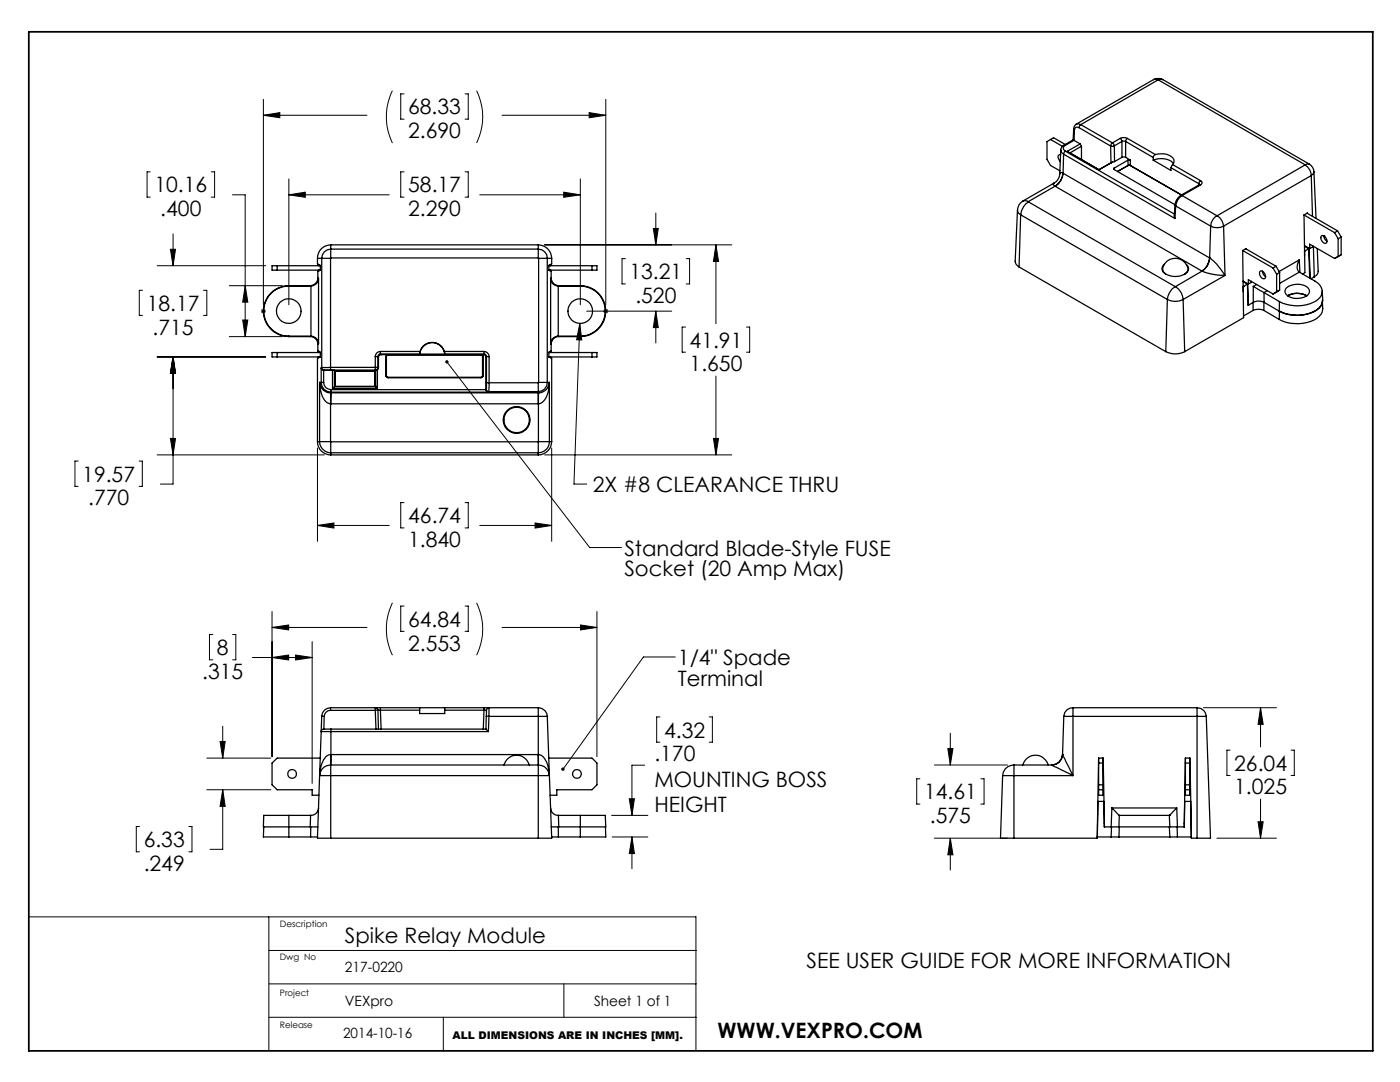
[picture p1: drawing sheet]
<svg xmlns="http://www.w3.org/2000/svg" width="279mm" height="216mm" viewBox="0 0 279 216" stroke-linecap="round" stroke-linejoin="round" font-family="sans-serif">
<g fill="none" stroke="#000" stroke-width=".2">
<path d="M52.6 19.8v41M78.3 18.1a12 12 0 0 0 0 10.4M80.6 18.7h-.6v5.1h.6M92.8 18.7h.7v5.1h-.7M95.1 18.1a11.7 11.7 0 0 1 0 10.4M120.9 19.8v41M30 34.3h-.6v5h.6M42.2 34.3h.6v5h-.6M46.4 38.9h2.5v28.3M52.6 23l3.2-.5v1zM52.6 23h20.6M57.6 38.9l3.3-.6v1.1z"/>
<path d="M57.6 35.7v25.1M57.6 38.9h20.1M80.6 34.3h-.6v5h.6M92.8 34.3h.7v5h-.7M95.7 38.9h20.1M100.2 23h20.7M112.5 38.3l3.3 .6-3.3 .5zM115.8 35.7v25.1M117.6 22.5l3.3 .5-3.3 .5zM28.4 57.9h-.6v5h.6M31.4 53h21.6M34 49.7h1l-.5 3.3z"/>
<path d="M34.5 46.7v6.3M40.6 57.9h.7v5h-.7M45.8 57h10.6M48.9 57l.6 3.3h-1.1zM108.7 48.9h37.3M124.8 51.6h-.7v5.1h.7M130.4 45.6h1l-.5 3.3zM130.9 42.5v6.4M136.9 51.6h.7v5.1h-.7M142.9 48.9v15.7M142.9 48.9l.5 3.3h-1zM31.4 71.2h21.6"/>
<path d="M34.5 71.2l.5 3.3h-1zM34.5 71.2v25.4h-2.5M45.8 67.2h10.6M48.4 63.9h1.1l-.6 3.3zM52.1 62.1h1M52.2 61.7l.7 .7M52.6 61.6v1M52.9 61.7l-.7 .7M89.2 72.2l28.5 37.1h6.3M115.7 64.5l-1.2 32.1h2.6M115.7 64.5l.4 3.3h-1zM117.1 62.1h17"/>
<path d="M120.5 61.7l.7 .7M120.9 61.6v1M121.2 61.7l-.7 .7M130.9 62.1v6.3M130.9 62.1l.5 3.3h-1zM136.8 65.3h-.7v5h.7M142.9 75v15.8M149 65.3h.6v5h-.6M15.6 92h-.6v5h.6M27.8 92h.6v5h-.6M31.4 90.8h33.3M34 87.5h1l-.5 3.3z"/>
<path d="M63.4 89.4v18.6M108.7 90.8h37.3M110.1 89.4v18.6M142.4 87.5h1l-.5 3.3zM63.4 104.8h14.3M63.4 104.8l3.2-.4v1zM80.6 100.3h-.6v5h.6M92.8 100.3h.7v5h-.7M95.7 104.8h14.4M106.8 104.4l3.3 .4-3.3 .6zM42.5 126.6h-.7v5.1h.7M46.4 126.6h.7v5.1h-.7"/>
<path d="M50.4 131.2h11.9M54.3 125.2l3.3-.5v1zM54.3 131.2l3.3-.5v1zM54.3 122v29M54.3 125.2h18.9M59 130.7l3.3 .5-3.3 .5zM62.3 128v28.3M78.3 120.3a12 12 0 0 0 0 10.4M80.6 120.9h-.6v5.1h.6M92.8 120.9h.7v5.1h-.7M95.1 120.3a11.7 11.7 0 0 1 0 10.4M100.2 125.2h18.9"/>
<path d="M115.9 124.7l3.2 .5-3.2 .5zM119.1 122v29M134.8 131.1h-6.4l-16 22.4M41.3 151.3h12.7M41.3 157.6h12.7M43.9 148h1l-.5 3.3zM44.4 157.6v11.9h-2.5M44.4 144.9v6.4M44.4 157.6l.5 3.3h-1zM125.6 159.4h1l-.5 3.3zM128.7 152.7h-2.6v10M131.7 143.1h-.6v5h.6"/>
<path d="M141.5 143.1h.7v5h-.7M183.6 155.4h-.6v5h.6M186.5 152.6h14.6M189.2 149.4h1l-.5 3.2zM189.7 146.3v6.3M195.8 155.4h.6v5h-.6M240.2 141.2h14.5M245.5 149.7h-.6v5h.6M251.6 141.2v7.8M251.6 159.5v7.8M251.6 141.2l.5 3.3h-1zM257.7 149.7h.6v5h-.6"/>
<path d="M27.8 164.9h-.6v5.1h.6M37.7 164.9h.6v5.1h-.6M122.1 162.7h7.2M122.2 167h7.1M126.1 167v6.4M126.1 167l.5 3.3h-1zM186.5 167.3h14.6M189.7 167.3v6.3M189.7 167.3l.5 3.3h-1zM242.9 167.3h11.8M251.1 164h1l-.5 3.3zM5.8 183h133.1v26.7"/>
<path d="M53.7 196.3h85.2M53.7 189.7h85.2M53.7 183v26.7M112.5 196.3v6.7M53.7 203h85.2M88.5 203v6.7"/>
</g>
<path d="M5.8 6.3h268.2v203.4h-268.2z" fill="none" stroke="#000" stroke-width=".35"/>
<g fill="#000">
<path d="M52.6 23l3.2-.5v1zM117.6 22.5l3.3 .5-3.3 .5z"/>
<path d="M112 153.3l.1 .4 .3-.2-.3 .2a.34 .34 0 0 0 .5-.1 .34 .34 0 0 0-.1-.4 .34 .34 0 0 0-.5 .1zM89 71.9a.34 .34 0 0 0 0 .6 .34 .34 0 0 0 .5-.2 .34 .34 0 0 0-.5-.4l.2 .3z"/>
<path d="M125.6 159.4h1l-.5 3.3zM126.1 167l.5 3.3h-1zM115.9 124.7l3.2 .5-3.2 .5zM54.3 125.2l3.3-.5v1zM43.9 148h1l-.5 3.3zM44.4 157.6l.5 3.3h-1zM54.3 131.2l3.3-.5v1zM59 130.7l3.3 .5-3.3 .5zM63.4 104.8l3.2-.4v1zM106.8 104.4l3.3 .4-3.3 .6zM130.9 62.1l.5 3.3h-1zM130.4 45.6h1l-.5 3.3zM142.9 48.9l.5 3.3h-1zM142.4 87.5h1l-.5 3.3zM112.5 38.3l3.3 .6-3.3 .5zM57.6 38.9l3.3-.6v1.1zM34 49.7h1l-.5 3.3zM34.5 71.2l.5 3.3h-1zM34.5 71.2l.5 3.3h-1zM34 87.5h1l-.5 3.3zM115.7 64.5l-.6 3.3h1zM48.9 57l.6 3.3h-1.1zM48.4 63.9h1.1l-.6 3.3zM189.2 149.4h1l-.5 3.2zM189.7 167.3l.5 3.3h-1zM251.6 141.2l.5 3.3h-1zM251.1 164h1l-.5 3.3z"/>
</g>
<g fill="none" stroke="#000" stroke-width=".25">
<path d="M230.2 15.9l.5-.1 .4 .1M231.1 15.9h.1M231.1 15.9l-15.4 9M231.2 15.9l29.3 17M232.1 15.9l-.5-.1-.4 .1M209.7 27.8l.6-.3 2.3 1.3M209.7 27.8l-.7 .5v3.5l.7 1.2 1.8 1.1M209.7 27.8l2.4 1.4M210.4 36.5l-6.2 3.6a2.13 2.13 0 0 0-1.1 1.8M210.4 36.5l-.2 .3 .4 .3M210.6 37.1l-5.4 3.1M210.6 37.1v.1"/>
<path d="M210.6 37.2l29.3 16.9M211.5 34.7a2.26 2.26 0 0 1-1.1 1.8M211.7 30.9h-.4a1.02 1.02 0 0 0 .3 1.3M211.7 30l.1 .4 .5 .4M211.7 29.9l-.2 4.8M212.1 34.6a3.2 3.2 0 0 1-1.5 2.5M212.1 34.6l-.5-.2-.1 .3M212.1 34.6h.1M212.2 34.6a3.6 3.6 0 0 1-1.6 2.6M212.2 34.6l29.2 16.9M212.3 30.8l-.1 3.8M212.3 30.8l22.2 12.8"/>
<path d="M212.4 29a1.12 1.12 0 0 0-.7 1M212.4 29h.2M212.6 30.2l-.3 .6M212.6 29l-.3 .2-.1 .4 .4 .6M212.6 30.2l21.8 12.5M213 30.2l6.3 3.7M214.2 27.9l.1 .1M214.2 27.9l-1.8 1.1M214.3 25.7l.1 .3M214.3 25.7l-.1 2.2M214.3 28l-1.7 1M214.3 28h.1"/>
<path d="M214.3 28l1.3 .7M214.4 26l-.1 2M214.8 24.8l15.4-8.9a2.09 2.09 0 0 1 1.9 0l29.2 16.9a1.88 1.88 0 0 1 .9 1.5M214.8 24.8a1.06 1.06 0 0 0-.5 .9M214.8 24.8l.4-.1 .5 .2M215.3 25.5l-.6-.1-.3 .6M215.3 25.5l6.4 3.6M215.6 28.7l-2.6 1.5M215.6 28.7l.2 .5M215.7 24.9l-.4 .6M215.7 24.9l6.3 3.6M215.8 29.2l-2.3 1.3-.5-.3"/>
<path d="M215.8 29.2v2.7M219.3 33.9h.1M221.7 29.1v3.4M221.7 32.5l-2.4 1.4M222 28.5l.4 .6M222 28.5l-.3 .6M222 32.3l-.3 .2M222 32.3l-2.7 1.6M222.4 33.5l-.2 .2 .2 .1M222.4 33.8l12.1 7.1M222.4 33.5v.3M222.4 29.1h-.7"/>
<path d="M222.4 29.1v3.1M222.4 32.2l-.4 .1M223.6 27.6a1.57 1.57 0 0 1 1.4 0M223.6 27.6l.3 .6M223.6 27.6l-1.6 .9M223.9 31.4h.7M223.9 28.2h.7M223.9 31.4l-1.5 .8M223.9 28.2l-1.5 .9M223.9 28.2v3.2M224.6 31.4l1 .6M224.6 28.2l5.6 3.2"/>
<path d="M224.6 28.2v3.2M225 27.6l-.4 .6M225 27.6l5.6 3.2M225.1 32h.5M225.1 32l-2.7 1.5M225.1 32v1M225.1 33h.5M225.1 33l-2.1 1.2M225.6 33l10.2 5.9M225.6 32v1M230.2 32a3.6 3.6 0 0 1 4 .6M230.2 31.4v.6"/>
<path d="M230.2 32l3.5 2v-.5M230.6 30.8a3.1 3.1 0 0 1 3.7 1.1l-.1 .6-.2 .3M230.6 30.8l-.4 .6M233.7 33.5l5.6 3.2M234 32.8l-.3 .7M234 32.8l5.6 3.3M235.7 39h.2M235.9 39a2.84 2.84 0 0 0-1.3 2.1M235.9 39l7 4M239.3 36.7l.1 .2M239.3 36.7v.2M239.4 36.9l-3.7 2.1a2.61 2.61 0 0 0-1.2 1.9"/>
<path d="M239.4 36.9h.2M239.4 36.8v.1M239.6 36.1l.3 .4-.3 .4M239.6 36.1l-.3 .6M239.6 36.9l-3.7 2.1M260.5 32.9a2.57 2.57 0 0 1 1.2 2.1M260.5 32.9h.1M260.5 32.9l-17.6 10.1M261.3 32.8l-.3-.1-.5 .2M261.7 35l-17.5 10.1M261.7 35l.2 8.2M262.2 34.3l-.1 .4-.4 .3"/>
<path d="M262.2 34.3l.4 9.3M55.3 53v.9M57.6 57.1a5 5 0 0 0-5 5 5 5 0 0 0 5 5M57.6 57a5.1 5.1 0 0 0-5 5.1 5.1 5.1 0 0 0 5 5.1M57.6 57v.1M57.6 57.1h4.5M57.6 57h4.3M61.9 57l.1 .1M62.1 57.1v10M63.4 51.5v1.2l.5 .3v.9M63.4 51.5h.8M63.4 55.5a1.57 1.57 0 0 1-1.5 1.5"/>
<path d="M63.4 55.5l.2 .1M63.5 52.7v.3M63.5 53.9v.2M63.6 55.6a1.57 1.57 0 0 1-1.5 1.5M63.6 55.6v12.9M63.6 54h.1M63.6 52.8h.1M63.6 52.8v.2M63.6 53.9v.1M63.9 53h-9.6v.9h9.6M63.9 53.9l-.5 .2v1.4M64.2 51.5h1.8"/>
<path d="M64.2 51.5v21.8M66 51.5v21.8M66 51.5h.1M66 49.7v1.8M66 49.7a1.81 1.81 0 0 0-1.8 1.8M66 48.9a2.65 2.65 0 0 0-2.6 2.6M66 51.5h41.4M66 48.9v.8M66 49.7h41.4M66 48.9h41.4M107.4 51.5h.1M107.4 49.7v1.8"/>
<path d="M107.4 49.7a1.81 1.81 0 0 1 1.8 1.8M107.4 48.9a2.71 2.71 0 0 1 2.7 2.6M107.4 48.9v.8M107.5 51.5h1.7M107.5 51.5v24.8M109.2 51.5v24.8M109.2 51.5h.9M109.5 53h9.6v.9h-9.6M109.5 53.9l.5 .2v1.4M109.7 54h.1M109.7 52.8h.1M109.8 52.8v.2"/>
<path d="M109.8 53.9v.1M109.8 54h.1M109.9 52.8h-.1M109.9 55.6a1.57 1.57 0 0 0 1.5 1.5M109.9 55.6v12.9M109.9 52.7v.3M109.9 53.9v.2M110 55.5a1.57 1.57 0 0 0 1.5 1.5M110 55.5l-.1 .1M110.1 51.5v1.2l-.6 .3v.9M111.4 57.1v10M111.4 57.1h4.4"/>
<path d="M111.5 57l-.1 .1M111.5 57h4.3M115.8 57.1a5 5 0 0 1 5 5 5 5 0 0 1-5 5M115.8 57a5.1 5.1 0 0 1 5.1 5.1 5.1 5.1 0 0 1-5.1 5.1M115.8 57v.1M118.1 53v.9M203.1 41.9l-.5 10.3a1.37 1.37 0 0 0 .8 1.1M203.1 41.9l.1 .6 .5 .4M203.4 53.3l29.3 16.9M203.7 42.9l29.3 16.9M203.7 42.9l-.3 10.4M204.2 40.1l.4-.1 .6 .2"/>
<path d="M205.2 40.3a3.4 3.4 0 0 0-1.5 2.6M205.2 40.2v.1M205.2 40.3l29.3 16.9M232 53.5a2.6 2.6 0 0 1 2.5-2 2.6 2.6 0 0 1 2.6 2M232.1 53.6l.1 .7 .5 .5M232.4 52.7a1.02 1.02 0 0 0-.3 1.5 3.6 3.6 0 0 0 4.9 0 .98 .98 0 0 0-.2-1.4M233 59.8a3.4 3.4 0 0 0 3.1 0M233 59.8l-.3 10.4M234.5 40.9l-.1 2.2 .1 .5M234.5 40.9l.1 .2M234.5 57.2a3.4 3.4 0 0 0-1.5 2.6M234.5 57.2h.1"/>
<path d="M234.6 57.2a3.2 3.2 0 0 1 1.5 2.6M234.6 41.1l7 4M234.6 41.1l-.1 2.5M236.1 59.8l.3 10.4M237.1 53.7l-.2 .6-.5 .5M239.9 54.1h.1M239.9 54.1a11.5 11.5 0 0 0 4.6 .9M239.9 54.1l-5.3 3.1M241.4 51.5a3.3 3.3 0 0 1-1.5 2.6M241.4 51.5h.1M241.4 51.5l.4 .3a11.2 11.2 0 0 1 2.7 3.2M241.6 45.1a2.77 2.77 0 0 0 2.6 0"/>
<path d="M241.6 45.1l-.2 6.4M242.9 43h.1M242.9 43a2.63 2.63 0 0 0-1.3 2.1M242.9 43a2.76 2.76 0 0 1 1.3 2.1M244.2 45.1l.3 9.9M244.5 55l-8.4 4.8M248 50l6.1 3.5M248 50l.2 13.4-11.8 6.8M248.1 56.1l1 .6M248.1 56.2l.9 .5M248.1 57.2h.1M248.1 57.2v1"/>
<path d="M248.6 49.6l6.1 3.5M248.7 49.7l-.7 .3M249 56.7l.1 4.2M249 56.7l-.9 .5M249 56.6l.2 4.3M249.1 56.7v-.9l5 2.9M249.7 56.1v.2l-.6 .4M250.1 57.2l2.1 1.2M250.1 57.2v3.1M250.8 56.8l-.7 .4M251.5 54.1a1.02 1.02 0 0 1 .9 1.5 1.01 1.01 0 0 1-.9-1.5zM252 54.2l.1 .6 .5 .4"/>
<path d="M252 54.1v.1M252.2 58.4h.1M252.3 58.4l3 1.8M252.3 58.4l-.1 3.5M252.9 58l-.7 .4M254.1 53.5l.7 1.2M254.7 53.1l-.6 .4M254.7 53.1l.7 1.3M254.7 58.3l-.6 .4M254.8 54.7v3.5l.6-.3M255.4 57.9l-1.3 .8M255.4 54.4l-.6 .3"/>
<path d="M255.4 54.4v3.5M256.8 57.4a3.5 3.5 0 0 1 4.3 .1 1.18 1.18 0 0 1-.9 1.8 3 3 0 0 1-3.7-.9v-.7zM257.1 58.9a3.9 3.9 0 0 1 3.7 .1 4.1 4.1 0 0 0-3.7-.1zM257.1 58.9l-.1 .1M259.3 51.9a1.83 1.83 0 0 0 0 2.4M259.3 51.9l.1 2.5M259.3 51.9l-4 2.3M259.3 54.3l3.1 1.8a2.14 2.14 0 0 1 1.5 1.9 2.14 2.14 0 0 1-1.2 2 7.7 7.7 0 0 1-7.4 .2M259.3 54.3l-3.9 2.3M260.2 42.9l6.1 3.5M260.2 42.9l.2 11.5-.4 .3M260.3 49l1.1 .6"/>
<path d="M260.3 50.1v1M260.3 49.1l.9 .5M260.8 42.5l6.1 3.6M260.9 42.6l-.7 .3M261.2 49.6l-.9 .5M261.2 49.6l.1 5.9M261.2 49.5l.3 6.1M261.4 49.6v-.9l4.9 2.9M262 49.1v.2l-.6 .3M262.1 49.1l.2 6.1M262.3 55.2l-.7 .4M262.9 49.6l.2 4.6a1.19 1.19 0 0 1-.8 1"/>
<path d="M263.8 47a1.01 1.01 0 0 1 .9 1.5 1.02 1.02 0 0 1-.9-1.5zM263.9 58.1a4.3 4.3 0 0 1-.3 3 6.5 6.5 0 0 1-6.1 1.7l-2.2-.7M263.9 59.9a2.54 2.54 0 0 1-1.8 2.3 7.8 7.8 0 0 1-6.8-.1v1.6M264.2 47.1h.1M264.2 47.1a1.29 1.29 0 0 0 .6 1.1M266.3 46.4l.8 1.2M266.9 46.1l-.6 .3M266.9 46.1l.8 1.2M266.9 51.2l-.6 .4M267.1 47.6v3.6l.6-.4M267.7 50.8l-1.4 .8M267.7 47.3l-.6 .3"/>
<path d="M267.7 47.3v3.5M55.3 70.3v.9M57.6 67.1v.1M57.6 67.1h4.4M57.6 67.2h4.3M61.9 67.2a1.51 1.51 0 0 1 1.5 1.5M62 67.1h.1M62 67.1l-.1 .1M62.1 67.1a1.57 1.57 0 0 1 1.5 1.4M63.4 68.7v1.3l.5 .3v.9M63.5 70.1v.2M63.5 71.2v.2"/>
<path d="M63.6 68.5l-.2 .2M63.6 70.1h.1M63.6 70.1v.2M63.6 71.2v.1M63.6 71.3v.1M63.6 71.3h.1M63.8 76.3a2.22 2.22 0 0 0 2.2 2.1M63.8 76.3a5 5 0 0 0 1.4 4l.8 .3M63.8 76.3h.3M63.8 76.3v11.8M63.9 70.3h-9.6v.9h9.6M63.9 71.2l-.5 .3v16.6"/>
<path d="M64.1 73.4l.1 .3 .4 .2M64.1 76.3h.5M64.1 76.3a1.93 1.93 0 0 0 1.9 1.9M64.1 73.4v2.9M64.2 73.3l.1 .4 .4 .1M64.2 73.3l-.1 .1M64.6 73.9h.1M64.6 76.3a1.45 1.45 0 0 0 1.4 1.5M64.6 73.9v2.4M64.6 73.9h2.1M64.7 73.8h1.3M64.7 73.8l-.1 .1"/>
<path d="M66 73.3h-1.8M66 73.3v.5M66 73.3h8.9M66 73.8h8.9M66 78.4v2.2M66 78.4h41.4M66 77.8v.4M66 78.2v2.4M66 78.2h31.5M66 77.8h31M66.4 73.9v3.6M66.4 77.5h8.9"/>
<path d="M66.7 73.9l.2 .1M66.7 77.2l-.3 .3M66.7 73.9v3.3M66.9 74v3.1M66.9 74h8M66.9 77.1l-.2 .1M66.9 77.1h8M74.9 74v3.1M74.9 77.1h.1M74.9 77.1l.4 .4M74.9 73.3v.5M74.9 71.2h.5"/>
<path d="M74.9 73.3h.5M74.9 71.2v2.1M74.9 73.8l.1 .1M75 73.9h.1M75 73.9l-.1 .1M75 73.9v3.3h-8.3M75.3 73.8l-.3 .1M75.3 73.8v3.7M75.4 73.3a.54 .54 0 0 1-.5 .5M75.4 71.2v2.1M75.4 71.2l.1 .1M75.4 73.3l.1 .1"/>
<path d="M75.5 73.4l-.2 .4M75.5 71.3v2.1M75.9 70.1a1.02 1.02 0 0 0-1 1.1M75.9 70.1v.5M75.9 70.6l-.3 .2-.2 .4M75.9 70.1h7.9M75.9 70.6h20.7M75.9 70.6l.2 .2M76.1 70.8h-.3l-.3 .5M76.1 70.8h1.3M77 75l.2 .2 .2 .2M77 71.1v3.9"/>
<path d="M77 71.1h.1M77 75h.1M77.1 75l.3 .3M77.1 71.1v3.9M77.4 70.8l-.3 .3M77.4 70.8l-.2 .1-.2 .2M77.4 75.3h18.6M77.4 70.8h18.6M77.4 70.8h.1M77.4 75.3v.1M83.7 70.7a2.51 2.51 0 0 1 2.6-2.3 2.51 2.51 0 0 1 2.5 2.3M83.7 70.6v.1"/>
<path d="M83.8 70.1a2.54 2.54 0 0 1 2.5-1.8 2.54 2.54 0 0 1 2.4 1.8M83.8 70.1l-.1 .5M88.7 70.1l.1 .5M88.7 70.1h7.9M88.8 70.6v.1M96 70.8l.3 .3M96 70.8l.3 .1 .1 .2M96 70.8h.4M96 70.8h.1M96 75.3v.1M96.3 75l-.3 .3M96.3 71.1v3.9"/>
<path d="M96.3 71.1h.1M96.3 75h.1M96.4 75l-.1 .2-.3 .2M96.4 71.1v3.9M96.4 70.8l.4 .1 .2 .4M96.6 70.1a1.02 1.02 0 0 1 1 1.1M96.6 70.1v.5M96.6 70.6l.3 .2 .2 .4M96.6 70.6l-.2 .2M97 77.8l.1 .2 .4 .2M97 71.3v6.5M97 77.6a.49 .49 0 0 0 .6 .5"/>
<path d="M97 77.6v.1M97.1 76.4h.5M97.1 71.2h.5M97.1 76.4l-.1 1.2M97.1 71.2v5.2M97.1 71.2l-.1 .1M97.6 78.1h9.8M97.6 78.1l-.1 .1M97.6 76.4v1.7M97.6 76.4h9.8M97.6 71.2v5.2M107.4 76.4v1.7"/>
<path d="M107.4 78.4h.1M107.4 78.4l.1 2.2M107.4 78.4v2.2M107.4 78.1v.3M107.5 76.3l-.1 .1M107.5 76.3h1.7M109.2 76.3a1.81 1.81 0 0 1-1.8 1.8M109.2 76.3h.4M109.5 70.3h9.6v.9h-9.6M109.5 71.2l.6 .3v16.6M109.6 76.3a2.21 2.21 0 0 1-2.2 2.1M109.6 76.3a5 5 0 0 1-1.7 4.2l-.4 .1"/>
<path d="M109.6 76.3v11.8M109.7 70.1h.1M109.7 71.3h.1M109.8 70.1v.2M109.8 71.2v.1M109.8 71.3l.1 .1M109.9 70.1h-.1M109.9 68.5l.1 .2M109.9 70.1v.2M109.9 71.2v.2M110 68.7v1.3l-.5 .3v.9M111.4 67.1a1.57 1.57 0 0 0-1.5 1.4"/>
<path d="M111.4 67.1h4.4M111.4 67.1l.1 .1M111.5 67.2a1.51 1.51 0 0 0-1.5 1.5M111.5 67.2h4.3M115.8 67.1v.1M118.1 70.3v.9M232.7 70.2a4.1 4.1 0 0 0 3.7 0M249.1 60.8l.1 .1M250.1 61.9a2.47 2.47 0 0 1 2.1 0M250.1 61.9l-1.9 1.1M250.1 60.4v1.5M250.1 60.3a2.47 2.47 0 0 1 2.2 0l3 1.8"/>
<path d="M250.1 60.3l-.9 .6M252.2 61.9l3.1 1.8M255.3 60.2v1.9M263.9 60.4a2.95 2.95 0 0 1-2.4 3.8 8.2 8.2 0 0 1-6.2-.5M63.4 88.1a2.65 2.65 0 0 0 2.6 2.7M63.4 88.1h.4M63.8 88.1h2.2M63.8 88.1a2.29 2.29 0 0 0 2.2 2.2M66 88.1v.1M66 80.6v7.5M66 80.6h41.5M66 88.2v2.1"/>
<path d="M66 90.3v.5M66 88.2h41.4M66 90.3h41.4M66 90.8h41.4M107.4 88.2v2.1M107.4 90.3v.5M107.5 88.1l-.1 .1M107.5 88.1h2.1M107.5 80.6v7.5M109.6 88.1a2.23 2.23 0 0 1-2.2 2.2M109.6 88.1h.5M110.1 88.1a2.71 2.71 0 0 1-2.7 2.7"/>
<path d="M63.8 154.8l-.4 12.5h2.6M63.8 154.8h2.2M63.9 151.3h-8.6l-1 1v4.3l1 1h7v1.1h1.3M64.1 146h1.9M64.1 146l-.3 8.8M64.2 142.9h.5M64.2 142.9l-.1 3.1M64.6 145.5l-.4 .1-.1 .4M64.6 145.5h1.4M64.7 142.9l-.1 2.6M66 141.7a1.27 1.27 0 0 0-1.3 1.2M66 141.2a1.75 1.75 0 0 0-1.8 1.7"/>
<path d="M66 141.2v.5M66 141.2h8.9M66 141.7h8.9M66 152.6v2.2M66 152.6a2.18 2.18 0 0 0-2.2 2.2M66 152.6h41.5a2.18 2.18 0 0 1 2.1 2.2M66 150.6v1.9M66 150.6a2.64 2.64 0 0 0-1.9 2.3l-.3 1.9M66 154.8v12.5M66 154.8h41.4M66 150.6h41.4M66 146v6.6"/>
<path d="M66 145.5v.5M66 146h31.5M66 145.5h31M74.9 141.2v.5M74.9 141.2l.3 .2 .2 .3M74.9 141.2h1M74.9 141.7l.1 3.8M75.4 141.7h-.5M75.4 141.7l.1 3.8M75.5 141.7h.4M75.9 141.2v.5M75.9 141.2h7.9"/>
<path d="M75.9 141.7l.2 3.8M75.9 141.7h7.8M83.7 141.7v.7h5.1v-.7M83.8 141.2l-.1 .5M83.8 141.2h4.9M88.7 141.2l.1 .5M88.7 141.2h7.9M88.8 141.7h7.8M96.6 141.2v.5M96.6 141.2h1M96.6 141.7h.4M96.6 141.7l-.2 3.8"/>
<path d="M97 145.5l.5 .5M97 142.9h.6M97 142.9v2.6M97.6 142.9l-.1 3.1M97.6 142.9h9.8M97.6 141.2v1.7M97.6 141.2l-.3 .2-.2 .3-.1 1.2M97.6 141.2h9.8M100.6 152.6a2.61 2.61 0 0 1 2.5-1.9 2.61 2.61 0 0 1 2.5 1.9M107.4 154.8h2.2M107.4 150.6v4.2M107.4 150.6l.1 1.9"/>
<path d="M107.4 150.6h.1M107.4 150.6a2.28 2.28 0 0 1 1.9 1.9l.3 2.3M107.4 142.9h1.8M107.4 141.2v1.7M107.4 141.2a1.8 1.8 0 0 1 1.8 1.7M107.4 142.9v7.7M107.4 154.8v12.5M109.2 142.9l.4 11.9M109.5 151.3h8.6l1 1v4.3l-1 1h-7v1.1h-1.3M109.6 154.8l.5 12.5h-2.7M200.1 154.8l-.4 12.5h2.7M200.1 154.8h2.3"/>
<path d="M202.4 152.6v2.2M202.4 152.6h-.1a2.23 2.23 0 0 0-2.2 2.2M202.4 154.8h11.7M202.4 152.6h7.5M202.4 154.8v12.5M204.1 152.6a2.61 2.61 0 0 1 2.5-1.9 2.61 2.61 0 0 1 2.6 1.9M209.9 152.6l4.2 2.2M209.9 152.6h.1M212.1 150.6l2 4.2M212.1 150.6h.1M212.1 150.6a2.17 2.17 0 0 1-2.2 2M212.1 150.6a2.15 2.15 0 0 1-2.2 2"/>
<path d="M212.3 142.9h1.8M212.3 142.9l-.2 7.7M214.1 141.2v1.7M214.1 141.2a1.81 1.81 0 0 0-1.8 1.7M214.1 142.9h24.8M214.1 141.2h24.8M214.1 142.9v11.9M219.3 151.3v7.4h.8v-7.4M219.3 151.3h.9l.2 13.7M219.3 157.6h.8M219.3 151.3l-.3 16h-16.6M219.3 156.6h.8"/>
<path d="M219.3 152.3h.8M236.6 151.3v7.4h.8v-7.4M236.6 151.3h.9l.3 16h1.1M236.6 157.6h.8M236.6 156.6h.8M236.6 152.3h.8M236.6 151.3l-.3 13.7M238.9 142.9h1.8M238.9 141.2v1.7M238.9 141.2a1.8 1.8 0 0 1 1.8 1.7M238.9 142.9v24.4M240.7 142.9l.9 24.4h-2.7"/>
<path d="M52.6 165v2h5M57.6 162.7h-5v2.3h9.3M57.6 162.7h4.4M57.6 162.7v4.3M57.6 167h4.4M61.9 165h1.5M62 167h1.4M62 162.7l-.1 2.3M62 165v2M63.6 161.2a1.55 1.55 0 0 1-1.6 1.5M66 167.3h41.4M109.9 161.2a1.51 1.51 0 0 0 1.5 1.5h4.4"/>
<path d="M110 165h1.5M110.1 167h1.3M111.4 165v2M111.4 162.7l.1 2.3M111.4 167h4.4M115.8 162.7h5l.1 2.3h-9.4M115.8 162.7v4.3M120.8 165l.1 2h-5.1M219 162.5h.1M220.3 162.5h.1M220.4 164.3h.1M221.8 165h1.5"/>
<path d="M221.8 167h1.5M221.8 165h-1.4l-.1-5.1h-1.2l-.1 7.1h2.8M221.8 165v2M221.9 161.2l1.5 1.5M221.9 161.2l-.1 3.8M221.9 161.2h12.9M223.3 165h10.2M223.3 167h10.2M223.4 162.7h10M223.4 162.7l-.1 2.3M223.4 165l-.1 2M233.4 162.7h.1"/>
<path d="M233.4 162.7l.1 2.3M233.4 165l.1 2M233.5 165h1.5M233.5 167h1.5M234.8 161.2l-1.4 1.5M234.8 161.2l.2 3.8M234.9 165l.1 2M235 165h1.4M235 167h2.8M236.3 164.3h.1M236.4 165v-5.1h1.2l.1 7.1M236.4 162.5h.1"/>
<path d="M237.7 162.5h.1"/>
<circle cx="57.6" cy="62.1" r="2.45"/>
<circle cx="115.8" cy="62.1" r="2.45"/>
<circle cx="103.1" cy="83.8" r="2.67"/>
<circle cx="103.1" cy="83.8" r="2.55"/>
<circle cx="58.3" cy="154.4" r=".87"/>
<circle cx="115.1" cy="154.4" r=".87"/>
</g>
<g font-size="4.2">
<text x="81.5" y="22.8">68.33</text>
<text x="81.5" y="27.6">2.690</text>
<text x="30.8" y="38.4">10.16</text>
<text x="81.5" y="38.4">58.17</text>
<text x="32" y="43.1">.400</text>
<text x="81.5" y="43.1">2.290</text>
<text x="125.6" y="55.7">13.21</text>
<text x="29.3" y="62">18.17</text>
<text x="126.8" y="60.5">.520</text>
<text x="30.4" y="66.8">.715</text>
<text x="137.6" y="69.4">41.91</text>
<text x="137.6" y="74.1">1.650</text>
<text x="16.4" y="96.1">19.57</text>
<text x="17.6" y="100.9">.770</text>
<text x="118.3" y="98.2">2X #8 CLEARANCE THRU</text>
<text x="81.5" y="104.4">46.74</text>
<text x="81.5" y="109.1">1.840</text>
<text x="124.6" y="110.8">Standard Blade-Style FUSE</text>
<text x="124.6" y="115">Socket (20 Amp Max)</text>
<text x="81.5" y="125.1">64.84</text>
<text x="43.3" y="130.7">8</text>
<text x="81.5" y="129.8">2.553</text>
<text x="40.4" y="135.5">.315</text>
<text x="135.3" y="132.7">1/4&quot; Spade</text>
<text x="135.3" y="136.8">Terminal</text>
<text x="132.5" y="147.2">4.32</text>
<text x="130.6" y="151.9">.170</text>
<text x="246.3" y="153.8">26.04</text>
<text x="130.6" y="157">MOUNTING BOSS</text>
<text x="130.6" y="162">HEIGHT</text>
<text x="184.4" y="159.5">14.61</text>
<text x="246.3" y="158.5">1.025</text>
<text x="185.6" y="164.2">.575</text>
<text x="28.7" y="169">6.33</text>
<text x="28.7" y="173.8">.249</text>
<text x="68.8" y="188.2">Spike Relay Module</text>
<text x="161" y="193.2">SEE USER GUIDE FOR MORE INFORMATION</text>
<text x="143.2" y="207.1">WWW.VEXPRO.COM</text>
</g>
<g font-size="2.8">
<text x="68.8" y="193.9">217-0220</text>
<text x="68.8" y="200.7">VEXpro</text>
<text x="118.5" y="200.7">Sheet 1 of 1</text>
<text x="68.5" y="207.1">2014-10-16</text>
</g>
<text font-size="2.1" x="90.3" y="207.2">ALL DIMENSIONS ARE IN INCHES [MM].</text>
<g font-size="1.8">
<text x="55.8" y="185">Description</text>
<text x="55.8" y="191.6">Dwg No</text>
<text x="55.9" y="198.7">Project</text>
<text x="55.9" y="205.2">Release</text>
</g>
</svg>
